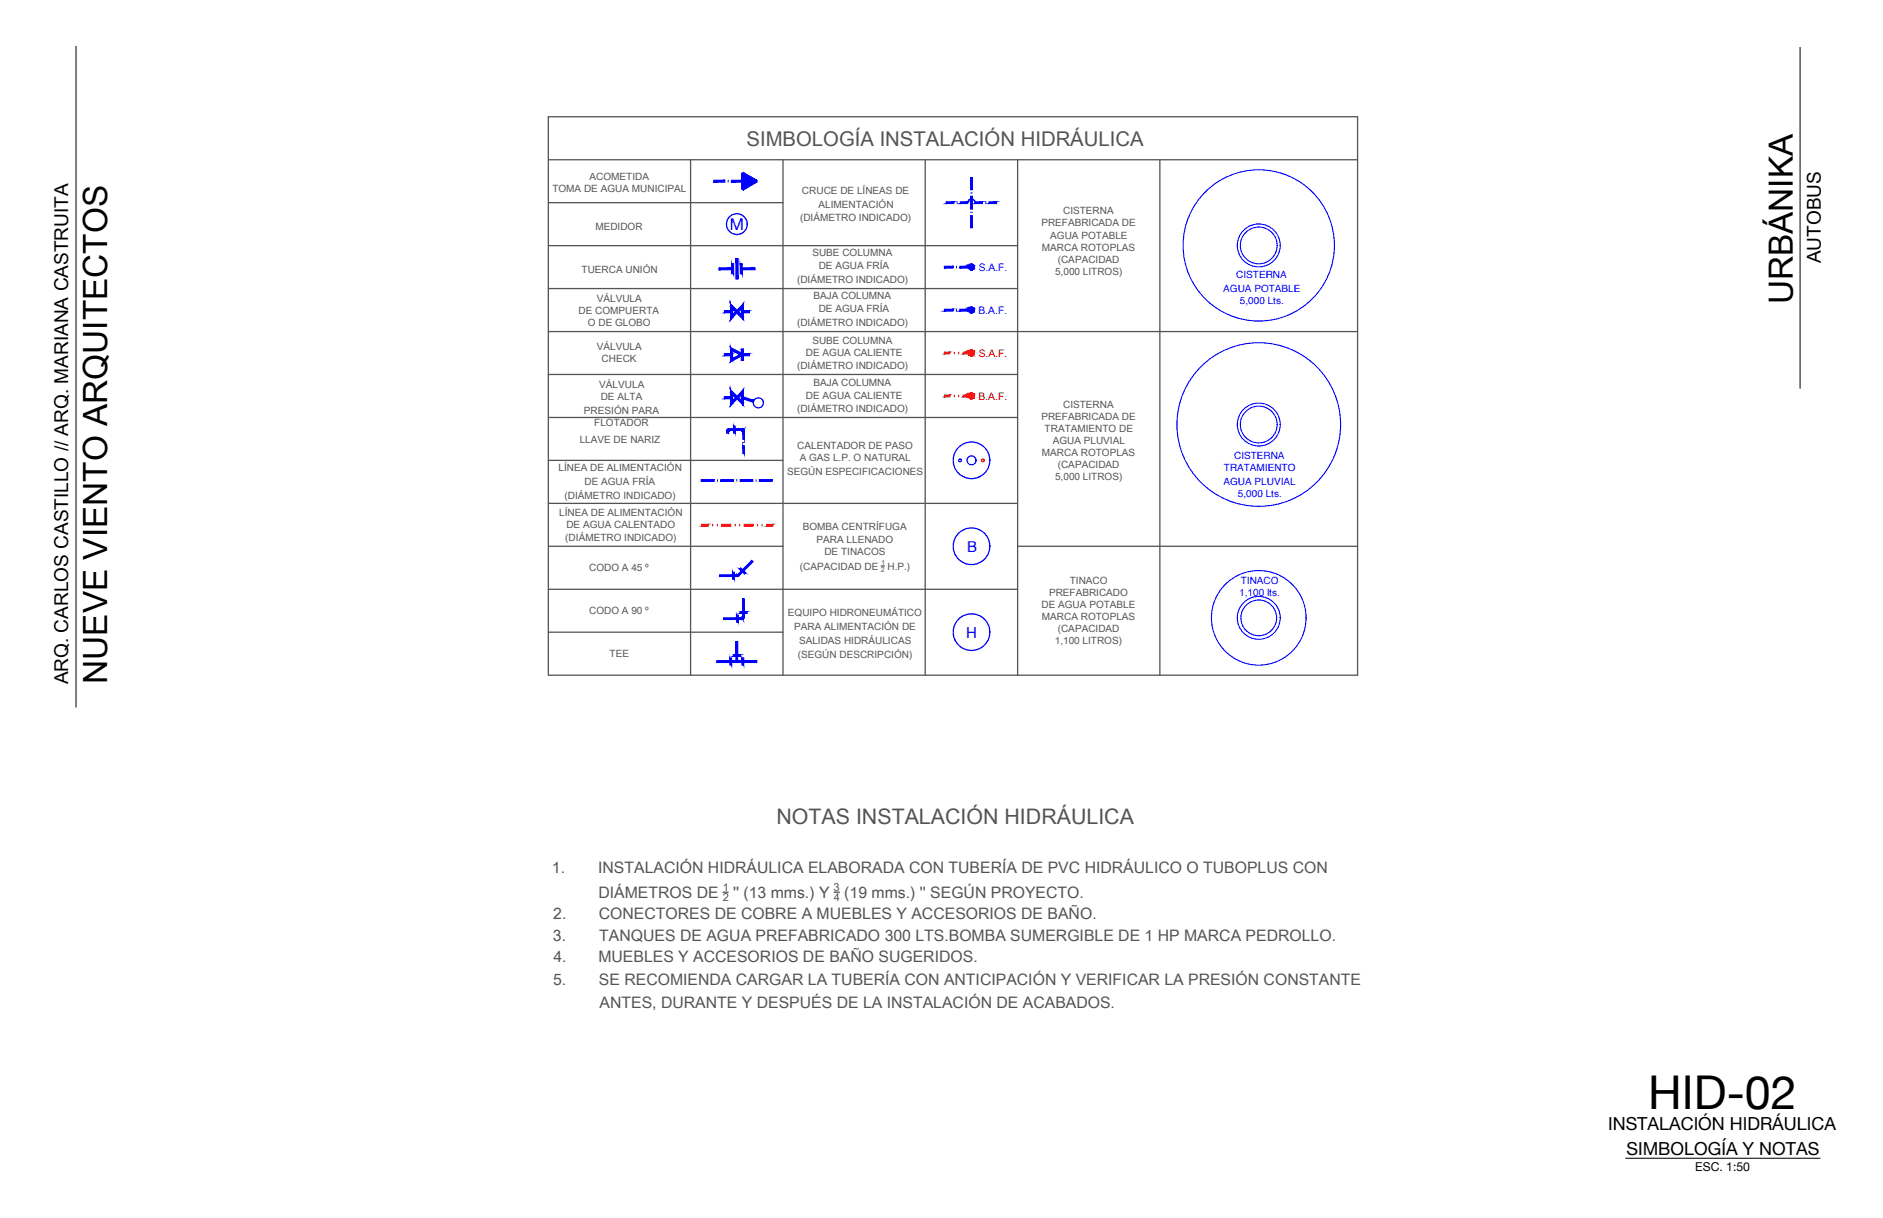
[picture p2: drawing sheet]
<svg xmlns="http://www.w3.org/2000/svg" width="432mm" height="279mm" viewBox="0 0 432 279" stroke-linecap="round" stroke-linejoin="round" font-family="sans-serif">
<g fill="none" stroke="#545454" stroke-width=".3">
<path d="M125.7 26.8h185.6v128.1h-185.6zM125.7 36.6h185.6M158.4 36.6v118.3M179.5 36.6v118.3M212.2 36.6v118.3M233.4 36.6v118.3M266 36.6v118.3M125.7 46.5h53.8M125.7 56.4h107.7M125.7 66.2h107.7M125.7 76.1h185.6M125.7 85.9h107.7"/>
<path d="M125.7 95.8h107.7M125.7 105.6h53.8M125.7 115.5h107.7M125.7 125.3h53.8M125.7 135.2h107.7M202 129.8h.8M233.4 125.3h77.9M125.7 145h53.8M165.8 204.7h1.2M191.3 204.7h1.2"/>
</g>
<!-- layer: Inst. Hidr. Caliente -->
<g fill="#f00" stroke="#f00" stroke-width=".23">
<path d="M222.5 81.6h.2z"/>
<path d="M222.7 80.3h.1z"/>
<path d="M222.7 81.6h.3z"/>
<path d="M222.5 90.2h.2z"/>
<path d="M222.5 91.4l.2 .1z"/>
<path d="M222.7 90.2h.1z"/>
<path d="M222.7 91.5h.3z"/>
<path d="M175.8 120.7h1.4v-.4zM175.8 120.3h1.4l-1.4 .4z"/>
<path d="M170.6 120.7h2.1v-.4zM170.6 120.3h2.1l-2.1 .4z"/>
<path d="M165.5 120.7h2.1v-.4zM165.5 120.3h2.1l-2.1 .4z"/>
<path d="M161 120.7h1.4v-.4zM161 120.3h1.4l-1.4 .4z"/>
<path d="M220.9 81.2h1.2v-.4zM220.9 80.8h1.2l-1.2 .4z"/>
<path d="M216.6 81.2h1.2v-.4zM216.6 80.8h1.2l-1.2 .4z"/>
<path d="M222.6 80.3l.1 .1zM222.5 80.4h.2z"/>
<path d="M222.5 80.4l.2 .1zM222.4 80.5h.3z"/>
<path d="M222.4 80.5h.3zM222.3 80.5h.4z"/>
<path d="M222.3 80.5l.4 .1zM222.3 80.5l.4 .1h-.5z"/>
<path d="M222.2 80.6l.5 .1zM222.2 80.6l.5 .1h-.5z"/>
<path d="M222.2 80.7l.5 .2v-.2zM222.2 80.7l.5 .2h-.6z"/>
<path d="M222.1 80.9l.6 .1zM222.1 80.9l.6 .1z"/>
<path d="M222.1 81l.6 .1v-.1zM222.1 81l.6 .1h-.6z"/>
<path d="M222.1 81.1l.6 .1v-.1zM222.1 81.1l.6 .1h-.5z"/>
<path d="M222.2 81.2l.5 .1zM222.2 81.2l.5 .1z"/>
<path d="M222.2 81.3l.5 .1zM222.2 81.3l.5 .1z"/>
<path d="M222.3 81.4l.4 .1zM222.3 81.4l.4 .1z"/>
<path d="M222.4 81.5l.3 .1zM222.4 81.5l.3 .1z"/>
<path d="M222.7 80.3h.3zM222.7 80.3h.3z"/>
<path d="M222.7 80.3l.4 .1zM222.7 80.3l.4 .1z"/>
<path d="M222.7 80.4h.5zM222.7 80.4h.5z"/>
<path d="M222.7 80.4l.6 .1zM222.7 80.4l.6 .1z"/>
<path d="M222.7 80.5l.6 .1zM222.7 80.5l.6 .1z"/>
<path d="M222.7 80.6l.7 .1zM222.7 80.6l.7 .1z"/>
<path d="M222.7 80.7l.7 .2v-.2zM222.7 80.7l.7 .2h-.7z"/>
<path d="M222.7 80.9l.7 .1zM222.7 80.9l.7 .1z"/>
<path d="M222.7 81l.7 .1v-.1zM222.7 81l.7 .1h-.7z"/>
<path d="M222.7 81.1l.7 .1v-.1zM222.7 81.1l.7 .1h-.7z"/>
<path d="M222.7 81.2h.7zM222.7 81.2l.6 .1z"/>
<path d="M222.7 81.3h.6zM222.7 81.3l.6 .1z"/>
<path d="M222.7 81.4h.6zM222.7 81.4l.5 .1z"/>
<path d="M222.7 81.5h.5zM222.7 81.5l.4 .1z"/>
<path d="M222.7 81.6h.4zM222.7 81.6h.3z"/>
<path d="M222.7 81.6h.1zM222.7 81.6h.1z"/>
<path d="M220.9 91h1.2v-.4zM220.9 90.6h1.2l-1.2 .4z"/>
<path d="M216.6 91h1.2v-.4zM216.6 90.6h1.2l-1.2 .4z"/>
<path d="M222.5 90.2l.2 .1zM222.4 90.3h.3z"/>
<path d="M222.4 90.3l.3 .1zM222.4 90.3l.3 .1h-.4z"/>
<path d="M222.3 90.4l.4 .1zM222.3 90.4l.4 .1h-.5z"/>
<path d="M222.2 90.5l.5 .1zM222.2 90.5l.5 .1h-.5z"/>
<path d="M222.2 90.6l.5 .1zM222.2 90.6l.5 .1z"/>
<path d="M222.1 90.7l.6 .1v-.1zM222.1 90.7l.6 .1h-.6z"/>
<path d="M222.1 90.8l.6 .2v-.2zM222.1 90.8l.6 .2h-.6z"/>
<path d="M222.1 91l.6 .1zM222.1 91l.6 .1z"/>
<path d="M222.2 91.1l.5 .1zM222.2 91.1l.5 .1z"/>
<path d="M222.2 91.2l.5 .1zM222.2 91.2l.5 .1z"/>
<path d="M222.3 91.3l.4 .1zM222.3 91.3l.4 .1z"/>
<path d="M222.4 91.4h.3zM222.4 91.4h.3z"/>
<path d="M222.7 90.2h.3zM222.7 90.2h.3z"/>
<path d="M222.7 90.2h.4zM222.7 90.2h.4z"/>
<path d="M222.7 90.2l.5 .1zM222.7 90.2l.5 .1z"/>
<path d="M222.7 90.3l.6 .1zM222.7 90.3l.6 .1z"/>
<path d="M222.7 90.4l.6 .1zM222.7 90.4l.6 .1z"/>
<path d="M222.7 90.5l.7 .1-.1-.1zM222.7 90.5l.7 .1h-.7z"/>
<path d="M222.7 90.6l.7 .1zM222.7 90.6l.7 .1z"/>
<path d="M222.7 90.7l.7 .1v-.1zM222.7 90.7l.7 .1h-.7z"/>
<path d="M222.7 90.8l.7 .2v-.2zM222.7 90.8l.7 .2h-.7z"/>
<path d="M222.7 91h.7zM222.7 91l.7 .1z"/>
<path d="M222.7 91.1h.7zM222.7 91.1l.6 .1z"/>
<path d="M222.7 91.2h.6zM222.7 91.2l.6 .1z"/>
<path d="M222.7 91.3h.6zM222.7 91.3l.5 .1z"/>
<path d="M222.7 91.4h.5zM222.7 91.4h.4z"/>
<path d="M222.7 91.4h.4zM222.7 91.4l.3 .1z"/>
<path d="M222.7 91.5h.1zM222.7 91.5h.1z"/>
</g>
<g fill="none" stroke="#f00" stroke-width=".23">
<path d="M216.6 80.8v.4M216.6 90.6v.4M218.8 80.8v.4M218.8 90.6v.4M219.9 80.8v.4M219.9 90.6v.4M161 120.3v.4M163.5 120.3v.4M164.5 120.3v.4M168.6 120.3v.4M169.6 120.3v.4M173.7 120.3v.4"/>
<path d="M174.7 120.3v.4"/>
</g>
<g fill="#00f" stroke="#00f" stroke-width=".23">
<path d="M174.1 110.4h3v-.4zM174.1 110h3l-3 .4z"/>
<path d="M169.7 110.4h2.9v-.4zM169.7 110h2.9l-2.9 .4z"/>
<path d="M165.3 110.4h2.9v-.4zM165.3 110h2.9l-2.9 .4z"/>
<path d="M160.8 110.4h3v-.4zM160.8 110h3l-3 .4z"/>
<path d="M170.3 102.2v1.9h.4zM170.3 102.2h.4v1.9z"/>
<path d="M170.3 98.9v1.9h.4zM170.3 98.9h.4v1.9z"/>
<path d="M170.3 98.9l.4-.2v.2zM170.3 98.9l.4-.2zM170.6 98.5l.1 .2-.4 .2zM170.3 98.8l.3-.3zM170.3 98.4l.3 .1-.3 .3zM170.3 98.4v.4zM170.1 98.3l.2 .1-.1 .3zM170.1 98.3l.1 .4z"/>
<path d="M167.2 98.7h2.9v-.4zM167.2 98.3h2.9l-2.9 .4z"/>
<path d="M167 98.4l.2-.1v.4zM167 98.4l.2 .3zM166.8 98.5l.2-.1 .1 .3zM166.8 98.5l.3 .2zM166.8 98.5l.3 .3-.4-.1zM166.7 98.7l.4 .1zM166.7 98.7l.4 .1-.5 .1zM166.6 98.9l.5-.1z"/>
<path d="M166.6 98.9l.5 .5v-.5zM166.6 98.9l.5 .5h-.5z"/>
<path d="M168.2 97.7v1.6h.4zM168.2 97.7h.4v1.6z"/>
<path d="M168 70.9l2.5 2.4-.5-1.2zM167.5 69.7l2.5 2.4-2-1.2zM167.5 69.7l.5 2.4v-1.2zM167.5 69.7l.5 2.4-.5 1.2zM168 72.1l-.5 1.2 3-3.6zM170.5 69.7l-.5 1.2-2.5 2.4zM170.5 69.7l-.5 1.2 .5 2.4zM170 70.9l.5 2.4-.5-1.2z"/>
<path d="M170.2 71.3v.5l1.7-.5zM170.2 71.8l1.7-.5v.5z"/>
<path d="M166.1 71.8h1.7v-.5zM166.1 71.3h1.7l-1.7 .5z"/>
<path d="M172.4 128.6l-2.9 3.5 3.2-3.3zM172.4 128.6l-2.9 3.5-.3-.3z"/>
<path d="M169 131.9l.3 .3-.3 .1zM169 131.9l.3 .3zM169.1 131.8l.4 .3-.2 .1zM169.1 131.8l.4 .3z"/>
<path d="M165 132.3h4v-.4zM165 131.9h4l-4 .4z"/>
<path d="M168 131.2v1.7h.4zM168 131.2h.4v1.7z"/>
<path d="M169.9 130.2l-.3 .3 1.4 .9zM169.6 130.5l1.4 .9-.3 .3z"/>
<path d="M170.3 137.3l.4 4.2v-4.2zM170.3 137.3l.4 4.2h-.4z"/>
<path d="M170.1 141.7l.2 .4h-.2zM170.1 141.7l.2 .4zM170.2 141.7l.3 .2-.2 .2zM170.2 141.7l.3 .2zM170.2 141.7h.4l-.1 .2zM170.3 141.6l.3 .1zM170.3 141.6l.4-.1-.1 .2zM170.3 141.5h.4z"/>
<path d="M165.9 142.1h4.2v-.4zM165.9 141.7h4.2l-4.2 .4z"/>
<path d="M168.9 141.1v1.6h.4zM168.9 141.1h.4v1.6z"/>
<path d="M169.7 140.3v.4l1.6-.4zM169.7 140.7l1.6-.4v.4z"/>
<path d="M168.8 147.2l.4 3.2v-3.2zM168.8 147.2l.4 3.2h-.4z"/>
<path d="M167.4 150.9v1.7h.4zM167.4 150.9h.4v1.7z"/>
<path d="M168.1 150.2v.4l1.7-.4zM168.1 150.6l1.7-.4v.4z"/>
<path d="M168.8 147.2l.4 4.6v-4.6zM168.8 147.2l.4 4.6h-.4z"/>
<path d="M164.4 151.6v.4l9.1-.4zM164.4 152l9.1-.4v.4z"/>
<path d="M170.1 150.9v1.7h.5zM170.1 150.9h.5v1.7z"/>
<path d="M220.1 61.5h2v-.4zM220.1 61.1h2l-2 .4z"/>
<path d="M216.6 61.5h2v-.4zM216.6 61.1h2l-2 .4z"/>
<path d="M220.1 71.3h2v-.4zM220.1 70.9h2l-2 .4z"/>
<path d="M216.6 71.3h2v-.4zM216.6 70.9h2l-2 .4z"/>
<path d="M222.6 49.5v2.7h.4zM222.6 49.5h.4v2.7z"/>
<path d="M222.6 45v3h.4zM222.6 45h.4v3z"/>
<path d="M222.6 40.7v2.8h.4zM222.6 40.7h.4v2.8z"/>
<path d="M220.2 46.7h1.7v-.4zM220.2 46.3h1.7l-1.7 .4z"/>
<path d="M217 46.7h1.8v-.4zM217 46.3h1.8l-1.8 .4z"/>
<path d="M223.6 46.3v.4l1.7-.4zM223.6 46.7l1.7-.4v.4z"/>
<path d="M226.8 46.3v.4l1.7-.4zM226.8 46.7l1.7-.4v.4z"/>
<path d="M170 61.4v.5l3.1-.5zM170 61.9l3.1-.5v.5z"/>
<path d="M164.9 61.9h3.1v-.5zM164.9 61.4h3.1l-3.1 .5z"/>
<path d="M168.8 59.3l.4 4.7v-4.7zM168.8 59.3l.4 4.7h-.4z"/>
<path d="M169.7 60.5l.5 2.3v-2.3zM169.7 60.5l.5 2.3h-.5z"/>
<path d="M167.8 60.5l.4 2.3v-2.3zM167.8 60.5l.4 2.3h-.4z"/>
<path d="M170.2 81.1v.5l1.7-.5zM170.2 81.6l1.7-.5v.5z"/>
<path d="M166.1 81.6h1.7v-.5zM166.1 81.1h1.7l-1.7 .5z"/>
<path d="M167.5 79.7l.5 .8 2.8 .9zM168 80.5l2.8 .9h-1.1zM167.5 83l3.3-1.6h-1.1zM168 82.2l1.7-.8-2.2 1.6zM167.5 79.7v3.3l.5-.8zM167.5 79.7l.5 .8v1.7z"/>
<path d="M170 80l.5 2.7v-2.7zM170 80l.5 2.7h-.5z"/>
<path d="M168 90.6l2.5 2.4-.5-1.2zM167.5 89.4l2.5 2.4-2-1.2zM167.5 89.4l.5 2.4v-1.2zM167.5 89.4l.5 2.4-.5 1.2zM168 91.8l-.5 1.2 3-3.6zM170.5 89.4l-.5 1.2-2.5 2.4zM170.5 89.4l-.5 1.2 .5 2.4zM170 90.6l.5 2.4-.5-1.2z"/>
<path d="M170.3 91l-.1 .4 2.7 .4zM170.2 91.4l2.7 .4-.2 .5z"/>
<path d="M166.1 91.5h1.7v-.5zM166.1 91h1.7l-1.7 .5z"/>
<path d="M163.7 41.3v.5l2.5-.5zM163.7 41.8l2.5-.5v.5z"/>
<path d="M167.7 41.3v.5l2.6-.5zM167.7 41.8l2.6-.5v.5z"/>
<path d="M170.3 39.7l3.2 1.9h-3.2zM170.3 41.6v1.8l3.2-1.8z"/>
<path d="M170 39.7l.5 3.7v-3.7zM170 39.7l.5 3.7h-.5z"/>
<path d="M170.2 43.2l.2 .4 2.9-2.3zM170.4 43.6l2.9-2.3 .3 .5z"/>
<path d="M170.2 39.9l3.1 1.9 .3-.5zM170.4 39.5l3.2 1.8-3.4-1.4z"/>
</g>
<g fill="none" stroke="#00f" stroke-width=".23">
<path d="M167 41.3v.5M170.3 41.3v.5M217 46.3v.4M219.5 46.3v.4M222.6 48.7h.4M222.6 44.3h.4M222.6 40.7h.4M226.1 46.3v.4M228.5 46.3v.4M216.6 61.1v.4M216.6 70.9v.4M219.3 61.1v.4"/>
<path d="M219.3 70.9v.4M170.3 98.9h.4M160.8 110v.4M164.5 110v.4M169 110v.4M170.3 101.5h.4M173.4 110v.4"/>
</g>
<g fill="none" stroke="#00f" stroke-width=".25">
<circle cx="288.7" cy="56.3" r="17.3"/>
<circle cx="288.7" cy="56.3" r="4.9"/>
<circle cx="288.7" cy="56.3" r="4.2"/>
<circle cx="288.7" cy="97.4" r="18.8"/>
<circle cx="288.7" cy="97.4" r="4.9"/>
<circle cx="288.7" cy="97.4" r="4.2"/>
<circle cx="288.7" cy="141.7" r="10.8"/>
<circle cx="288.7" cy="141.7" r="4.9"/>
<circle cx="288.7" cy="141.7" r="4.1"/>
</g>
<g fill="none" stroke="#00f" stroke-width=".3">
<circle cx="169" cy="51.4" r="2.38"/>
<circle cx="173.9" cy="92.4" r="1.15"/>
<circle cx="220.2" cy="105.6" r=".31"/>
<circle cx="222.8" cy="105.6" r="4.2"/>
<circle cx="222.8" cy="105.6" r="1.03"/>
<circle cx="222.8" cy="125.3" r="4.2"/>
<circle cx="222.8" cy="145" r="4.2"/>
</g>
<!-- layer: Inst. Hidr. Caliente -->
<g fill="#00f" stroke="#00f" stroke-width=".23">
<path d="M222.5 60.7h.2z"/>
<path d="M222.5 61.9h.2z"/>
<path d="M222.7 60.6h.1z"/>
<path d="M222.7 61.9h.3z"/>
<path d="M222.5 70.5h.2z"/>
<path d="M222.5 71.7l.2 .1z"/>
<path d="M222.7 70.5h.1z"/>
<path d="M222.7 71.8h.3z"/>
<path d="M222.5 60.7l.2 .1zM222.4 60.8h.3z"/>
<path d="M222.4 60.8h.3zM222.3 60.8h.4z"/>
<path d="M222.3 60.8l.4 .1zM222.3 60.8l.4 .1h-.5z"/>
<path d="M222.2 60.9l.5 .1zM222.2 60.9l.5 .1h-.5z"/>
<path d="M222.2 61l.5 .2v-.2zM222.2 61l.5 .2h-.6z"/>
<path d="M222.1 61.2l.6 .1zM222.1 61.2l.6 .1z"/>
<path d="M222.1 61.3l.6 .1v-.1zM222.1 61.3l.6 .1h-.6z"/>
<path d="M222.1 61.4l.6 .1v-.1zM222.1 61.4l.6 .1h-.5z"/>
<path d="M222.2 61.5l.5 .1zM222.2 61.5l.5 .1z"/>
<path d="M222.2 61.6l.5 .1zM222.2 61.6l.5 .1z"/>
<path d="M222.3 61.7l.4 .1zM222.3 61.7l.4 .1z"/>
<path d="M222.4 61.8l.3 .1zM222.4 61.8l.3 .1z"/>
<path d="M222.7 60.6h.3zM222.7 60.6h.3z"/>
<path d="M222.7 60.6l.4 .1zM222.7 60.6l.4 .1z"/>
<path d="M222.7 60.7h.5zM222.7 60.7h.5z"/>
<path d="M222.7 60.7l.6 .1zM222.7 60.7l.6 .1z"/>
<path d="M222.7 60.8l.6 .1zM222.7 60.8l.6 .1z"/>
<path d="M222.7 60.9l.7 .1zM222.7 60.9l.7 .1z"/>
<path d="M222.7 61l.7 .2v-.2zM222.7 61l.7 .2h-.7z"/>
<path d="M222.7 61.2l.7 .1zM222.7 61.2l.7 .1z"/>
<path d="M222.7 61.3l.7 .1v-.1zM222.7 61.3l.7 .1h-.7z"/>
<path d="M222.7 61.4l.7 .1v-.1zM222.7 61.4l.7 .1h-.7z"/>
<path d="M222.7 61.5h.7zM222.7 61.5l.6 .1z"/>
<path d="M222.7 61.6h.6zM222.7 61.6l.6 .1z"/>
<path d="M222.7 61.7h.6zM222.7 61.7l.5 .1z"/>
<path d="M222.7 61.8h.5zM222.7 61.8l.4 .1z"/>
<path d="M222.7 61.9h.4zM222.7 61.9h.3z"/>
<path d="M222.7 61.9h.1zM222.7 61.9h.1z"/>
<path d="M222.5 70.5l.2 .1zM222.4 70.6h.3z"/>
<path d="M222.4 70.6l.3 .1zM222.4 70.6l.3 .1h-.4z"/>
<path d="M222.3 70.7l.4 .1zM222.3 70.7l.4 .1h-.5z"/>
<path d="M222.2 70.8l.5 .1zM222.2 70.8l.5 .1h-.5z"/>
<path d="M222.2 70.9l.5 .1zM222.2 70.9l.5 .1z"/>
<path d="M222.1 71l.6 .1v-.1zM222.1 71l.6 .1h-.6z"/>
<path d="M222.1 71.1l.6 .2v-.2zM222.1 71.1l.6 .2h-.6z"/>
<path d="M222.1 71.3l.6 .1zM222.1 71.3l.6 .1z"/>
<path d="M222.2 71.4l.5 .1zM222.2 71.4l.5 .1z"/>
<path d="M222.2 71.5l.5 .1zM222.2 71.5l.5 .1z"/>
<path d="M222.3 71.6l.4 .1zM222.3 71.6l.4 .1z"/>
<path d="M222.4 71.7h.3zM222.4 71.7h.3z"/>
<path d="M222.7 70.5h.3zM222.7 70.5h.3z"/>
<path d="M222.7 70.5h.4zM222.7 70.5h.4z"/>
<path d="M222.7 70.5l.5 .1zM222.7 70.5l.5 .1z"/>
<path d="M222.7 70.6l.6 .1zM222.7 70.6l.6 .1z"/>
<path d="M222.7 70.7l.6 .1zM222.7 70.7l.6 .1z"/>
<path d="M222.7 70.8l.7 .1-.1-.1zM222.7 70.8l.7 .1h-.7z"/>
<path d="M222.7 70.9l.7 .1zM222.7 70.9l.7 .1z"/>
<path d="M222.7 71l.7 .1v-.1zM222.7 71l.7 .1h-.7z"/>
<path d="M222.7 71.1l.7 .2v-.2zM222.7 71.1l.7 .2h-.7z"/>
<path d="M222.7 71.3h.7zM222.7 71.3l.7 .1z"/>
<path d="M222.7 71.4h.7zM222.7 71.4l.6 .1z"/>
<path d="M222.7 71.5h.6zM222.7 71.5l.6 .1z"/>
<path d="M222.7 71.6h.6zM222.7 71.6l.5 .1z"/>
<path d="M222.7 71.7h.5zM222.7 71.7h.4z"/>
<path d="M222.7 71.7h.4zM222.7 71.7l.3 .1z"/>
<path d="M222.7 71.8h.1zM222.7 71.8h.1z"/>
</g>
<g fill="none" stroke="#00f" stroke-width=".25">
<circle cx="222.8" cy="61.3" r=".66"/>
<circle cx="222.8" cy="71.1" r=".66"/>
</g>
<circle cx="225.4" cy="105.6" r=".31" fill="none" stroke="#f00" stroke-width=".3"/>
<path d="M221.9 46.5a.83 .83 0 0 1 .9-.8 .83 .83 0 0 1 .8 .8" fill="none" stroke="#00f" stroke-width=".36"/>
<!-- layer: Inst. Hidr. Caliente -->
<g fill="none" stroke="#f00" stroke-width=".25">
<circle cx="222.8" cy="81" r=".66"/>
<circle cx="222.8" cy="90.8" r=".66"/>
</g>
<!-- layer: Mobiliario_General -->
<path d="M17.4 10.6v151.6M412.8 10.8v78.3M372.8 265.7h44.6" fill="none" stroke="#000" stroke-width=".23"/>
<text font-size="10.7" x="378" y="254.4">HID-02</text>
<g font-size="7.7">
<text x="411.1" y="69.8" transform="rotate(-90 411.1 69.8)">URBÁNIKA</text>
<text x="24.6" y="156.8" transform="rotate(-90 24.6 156.8)">NUEVE VIENTO ARQUITECTOS</text>
</g>
<text font-size="4.9" fill="#545454" x="178" y="189">NOTAS INSTALACIÓN HIDRÁULICA</text>
<text font-size="4.7" fill="#545454" x="171.2" y="33.5">SIMBOLOGÍA INSTALACIÓN HIDRÁULICA</text>
<g font-size="4.4">
<text x="417.5" y="60.4" transform="rotate(-90 417.5 60.4)">AUTOBUS</text>
<text x="15.6" y="157" transform="rotate(-90 15.6 157)">ARQ. CARLOS CASTILLO // ARQ. MARIANA CASTRUITA</text>
</g>
<g font-size="4.1">
<text x="368.8" y="259.2">INSTALACIÓN HIDRÁULICA</text>
<text x="373" y="265">SIMBOLOGÍA Y NOTAS</text>
</g>
<text font-size="3.7" fill="#00f" x="167.3" y="52.7">M</text>
<g font-size="3.6" fill="#545454">
<text x="126.6" y="200.2">1.</text>
<text x="137.2" y="200.2">INSTALACIÓN HIDRÁULICA ELABORADA CON TUBERÍA DE PVC HIDRÁULICO O TUBOPLUS CON</text>
<text x="137.2" y="206">DIÁMETROS DE</text>
<text x="168.1" y="206">'' (13 mms.) Y</text>
<text x="193.6" y="206">(19 mms.) '' SEGÚN PROYECTO.</text>
<text x="126.8" y="215.8">3.</text>
<text x="126.9" y="210.9">2.</text>
<text x="137.3" y="210.9">CONECTORES DE COBRE A MUEBLES Y ACCESORIOS DE BAÑO.</text>
<text x="137.4" y="215.8">TANQUES DE AGUA PREFABRICADO 300 LTS.BOMBA SUMERGIBLE DE 1 HP MARCA PEDROLLO.</text>
<text x="126.9" y="220.8">4.</text>
<text x="137.2" y="220.8">MUEBLES Y ACCESORIOS DE BAÑO SUGERIDOS.</text>
<text x="126.8" y="226">5.</text>
<text x="137.3" y="226">SE RECOMIENDA CARGAR LA TUBERÍA CON ANTICIPACIÓN Y VERIFICAR LA PRESIÓN CONSTANTE</text>
<text x="137.5" y="231.3">ANTES, DURANTE Y DESPUÉS DE LA INSTALACIÓN DE ACABADOS.</text>
</g>
<g font-size="3.4" fill="#00f">
<text x="221.8" y="126.6">B</text>
<text x="221.6" y="146.3">H</text>
</g>
<text font-size="2.8" x="388.8" y="268.6">ESC. 1:50</text>
<g font-size="2.5" fill="#545454">
<text x="165.7" y="206.8">2</text>
<text x="165.8" y="204.4">1</text>
<text x="191.2" y="204.4">3</text>
<text x="191.2" y="206.8">4</text>
</g>
<g font-size="2.4" fill="#00f">
<text x="224.4" y="62.1">S.A.F.</text>
<text x="224.4" y="72">B.A.F.</text>
</g>
<g font-size="2.4" fill="#f00">
<text x="224.4" y="81.8">S.A.F.</text>
<text x="224.4" y="91.7">B.A.F.</text>
</g>
<g font-size="2.3" fill="#545454">
<text x="135.2" y="41.3">ACOMETIDA</text>
<text x="126.7" y="44.1">TOMA DE AGUA MUNICIPAL</text>
<text x="183.9" y="44.5">CRUCE DE LÍNEAS DE</text>
<text x="187.7" y="47.6">ALIMENTACIÓN</text>
<text x="136.5" y="52.7">MEDIDOR</text>
<text x="183.5" y="50.8">(DIÁMETRO INDICADO)</text>
<text x="238.8" y="52">PREFABRICADA DE</text>
<text x="243.8" y="49.2">CISTERNA</text>
<text x="186.3" y="58.6">SUBE COLUMNA</text>
<text x="238.9" y="57.5">MARCA ROTOPLAS</text>
<text x="240.8" y="54.7">AGUA POTABLE</text>
<text x="133.4" y="62.5">TUERCA UNIÓN</text>
<text x="182.8" y="64.9">(DIÁMETRO INDICADO)</text>
<text x="187.7" y="61.8">DE AGUA FRÍA</text>
<text x="241.9" y="63">5,000 LITROS)</text>
<text x="242.6" y="60.2">(CAPACIDAD</text>
<text x="136.9" y="69.3">VÁLVULA</text>
<text x="186.5" y="68.5">BAJA COLUMNA</text>
<text x="187.7" y="71.7">DE AGUA FRÍA</text>
<text x="132.7" y="72.1">DE COMPUERTA</text>
<text x="134.8" y="74.8">O DE GLOBO</text>
<text x="182.8" y="74.8">(DIÁMETRO INDICADO)</text>
<text x="136.9" y="80.4">VÁLVULA</text>
<text x="138" y="83.1">CHECK</text>
<text x="184.8" y="81.6">DE AGUA CALIENTE</text>
<text x="186.3" y="78.8">SUBE COLUMNA</text>
<text x="137.4" y="89">VÁLVULA</text>
<text x="182.8" y="84.7">(DIÁMETRO INDICADO)</text>
<text x="186.5" y="88.7">BAJA COLUMNA</text>
<text x="133.9" y="94.9">PRESIÓN PARA</text>
<text x="137.7" y="91.7">DE ALTA</text>
<text x="182.8" y="94.6">(DIÁMETRO INDICADO)</text>
<text x="184.8" y="91.4">DE AGUA CALIENTE</text>
<text x="243.8" y="93.6">CISTERNA</text>
<text x="132.9" y="101.5">LLAVE DE NARIZ</text>
<text x="136.3" y="97.7">FLOTADOR</text>
<text x="238.8" y="96.4">PREFABRICADA DE</text>
<text x="239.6" y="99.1">TRATAMIENTO DE</text>
<text x="241.4" y="101.9">AGUA PLUVIAL</text>
<text x="182.8" y="103">CALENTADOR DE PASO</text>
<text x="183.4" y="105.8">A GAS L.P. O NATURAL</text>
<text x="238.9" y="104.7">MARCA ROTOPLAS</text>
<text x="242.6" y="107.4">(CAPACIDAD</text>
<text x="128.1" y="108.1">LÍNEA DE ALIMENTACIÓN</text>
<text x="134" y="111.3">DE AGUA FRÍA</text>
<text x="180.5" y="109">SEGÚN ESPECIFICACIONES</text>
<text x="241.9" y="110.2">5,000 LITROS)</text>
<text x="128.2" y="118.3">LÍNEA DE ALIMENTACIÓN</text>
<text x="129.5" y="114.5">(DIÁMETRO INDICADO)</text>
<text x="129.6" y="124.2">(DIÁMETRO INDICADO)</text>
<text x="129.9" y="121.1">DE AGUA CALENTADO</text>
<text x="184.1" y="121.7">BOMBA CENTRÍFUGA</text>
<text x="187.3" y="124.6">PARA LLENADO</text>
<text x="135.1" y="131.1">CODO A 45 º</text>
<text x="183.4" y="130.7">(CAPACIDAD DE</text>
<text x="189.1" y="127.4">DE TINACOS</text>
<text x="203.5" y="130.7">H.P.)</text>
<text x="240.6" y="136.7">PREFABRICADO</text>
<text x="245.3" y="133.9">TINACO</text>
<text x="135.1" y="140.9">CODO A 90 º</text>
<text x="180.7" y="141.4">EQUIPO HIDRONEUMÁTICO</text>
<text x="238.8" y="139.5">DE AGUA POTABLE</text>
<text x="238.9" y="142.2">MARCA ROTOPLAS</text>
<text x="182.1" y="144.5">PARA ALIMENTACIÓN DE</text>
<text x="183.2" y="147.7">SALIDAS HIDRÁULICAS</text>
<text x="241.9" y="147.8">1,100 LITROS)</text>
<text x="242.6" y="145">(CAPACIDAD</text>
<text x="139.8" y="150.8">TEE</text>
<text x="183" y="150.9">(SEGÚN DESCRIPCIÓN)</text>
</g>
<g font-size="2.3" fill="#00f">
<text x="283.5" y="63.8">CISTERNA</text>
<text x="280.5" y="67">AGUA POTABLE</text>
<text x="284.3" y="69.8">5,000 Lts.</text>
<text x="283" y="105.3">CISTERNA</text>
<text x="280.6" y="111.2">AGUA PLUVIAL</text>
<text x="280.7" y="108.1">TRATAMIENTO</text>
<text x="283.9" y="114.1">5,000 Lts.</text>
<text x="284.2" y="136.7">1,100 lts.</text>
<text x="284.5" y="134">TINACO</text>
</g>
<g font-size="1.6" fill="#545454">
<text x="202" y="131.2">2</text>
<text x="202" y="129.7">1</text>
</g>
</svg>
